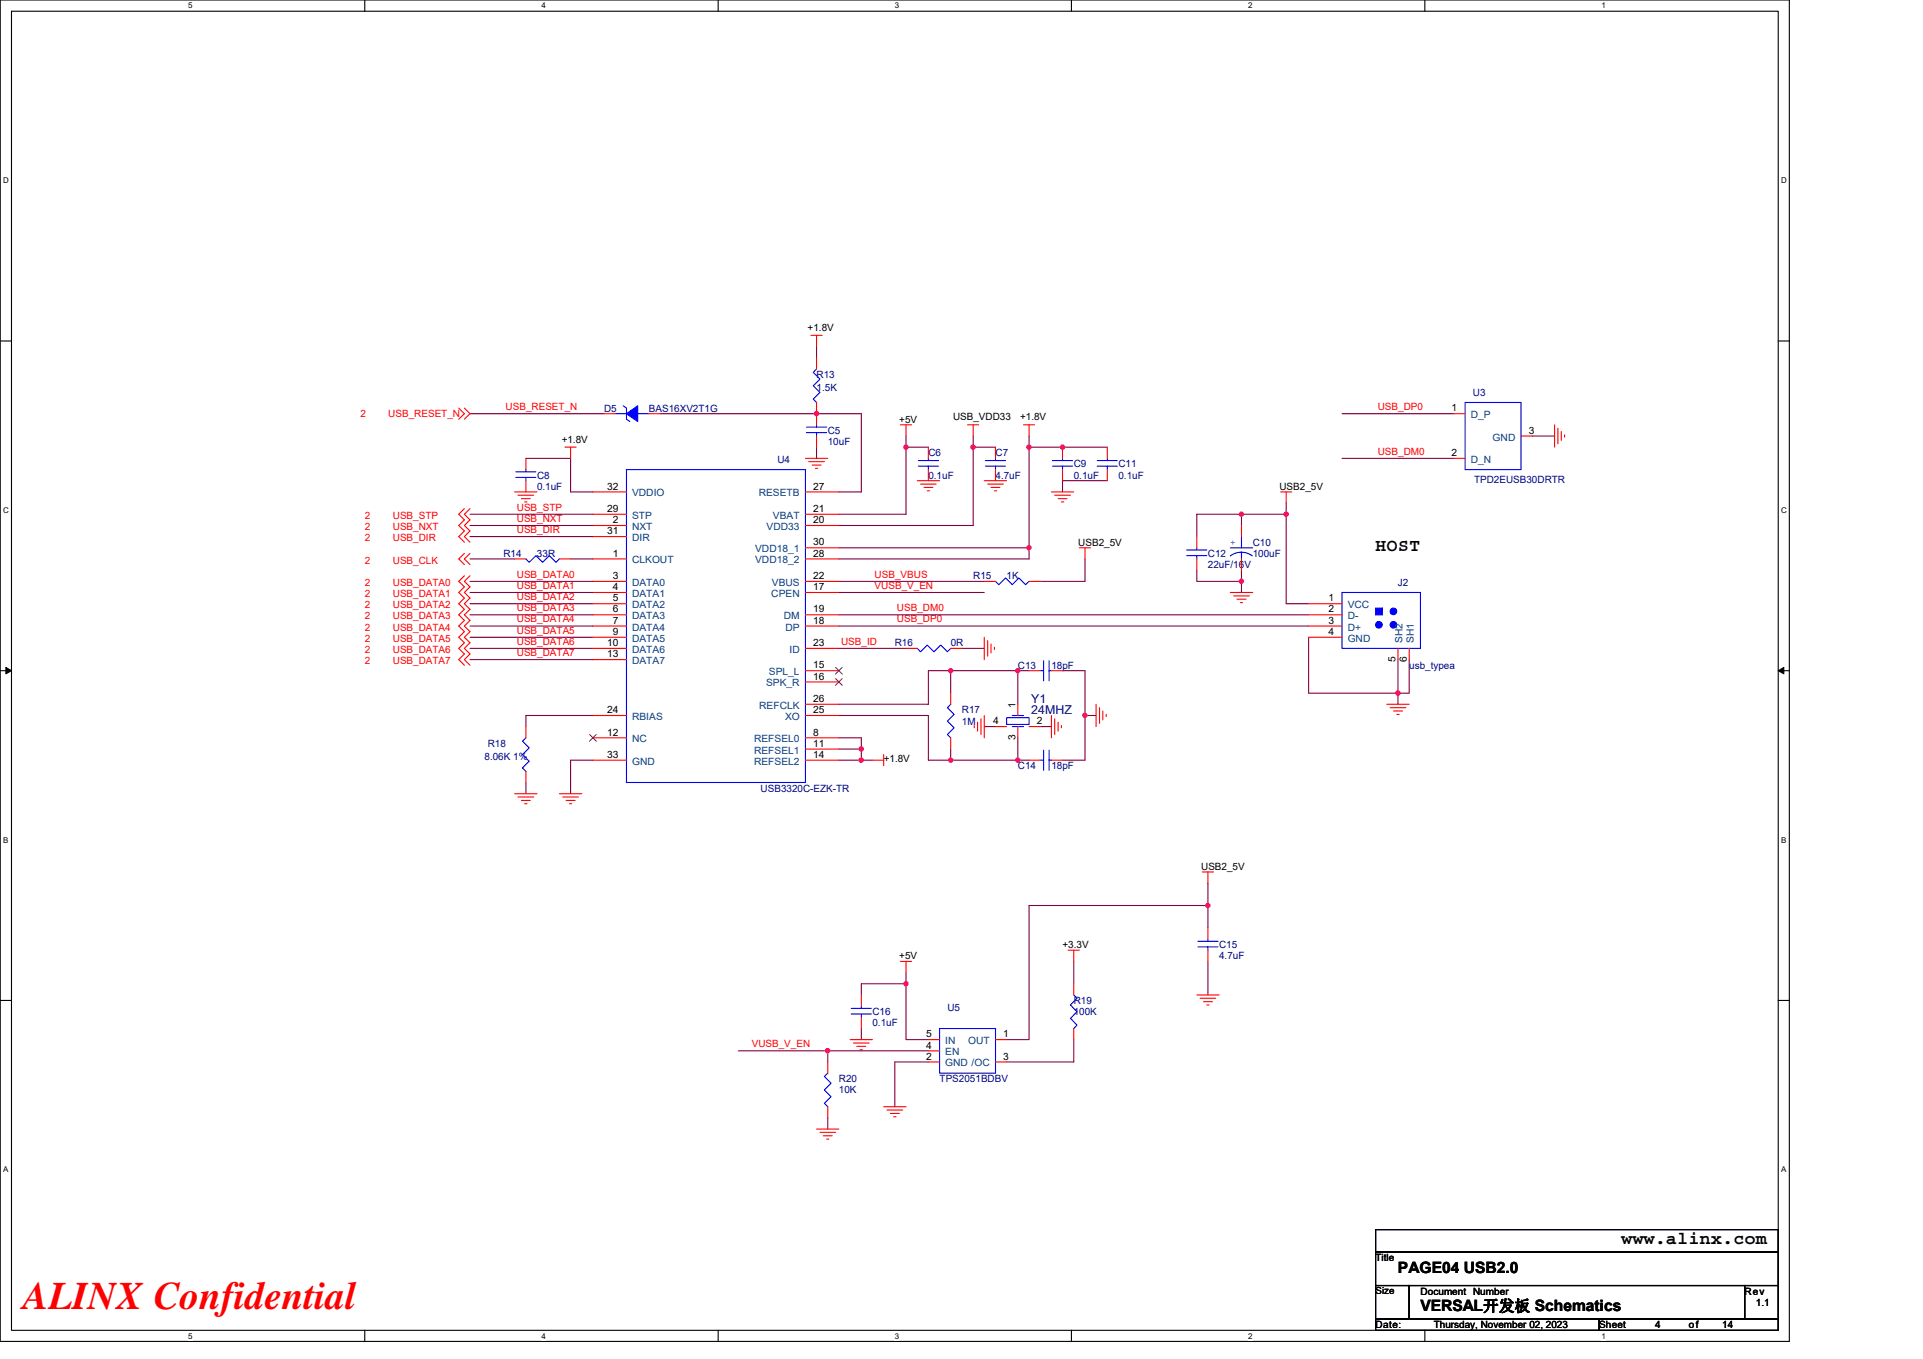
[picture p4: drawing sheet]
<svg xmlns="http://www.w3.org/2000/svg" width="297mm" height="210mm" viewBox="0 0 297 210" stroke-linecap="round" stroke-linejoin="round" font-family="sans-serif">
<path d="M0 0h276.4v207.3h-276.4zM1.8 1.7h272.9v203.8h-272.9z" fill="none" stroke="#000" stroke-width=".17"/>
<g fill="#fff">
<path d="M29.1 .2h.6v1.4h-.6z"/>
<path d="M29.1 205.7h.6v1.4h-.6z"/>
</g>
<path d="M56.3 0v1.7M56.3 205.5v1.8" fill="none" stroke="#000" stroke-width=".17"/>
<g fill="#fff">
<path d="M83.6 .2h.7v1.4h-.7z"/>
<path d="M83.6 205.7h.7v1.4h-.7z"/>
</g>
<path d="M110.9 0v1.7M110.9 205.5v1.8" fill="none" stroke="#000" stroke-width=".17"/>
<g fill="#fff">
<path d="M138.2 .2h.7v1.4h-.7z"/>
<path d="M138.2 205.7h.7v1.4h-.7z"/>
</g>
<path d="M165.5 0v1.7M165.5 205.5v1.8" fill="none" stroke="#000" stroke-width=".17"/>
<g fill="#fff">
<path d="M192.8 .2h.6v1.4h-.6z"/>
<path d="M192.8 205.7h.6v1.4h-.6z"/>
</g>
<path d="M220.1 0v1.7M220.1 205.5v1.8" fill="none" stroke="#000" stroke-width=".17"/>
<g fill="#fff">
<path d="M247.4 .2h.6v1.4h-.6z"/>
<path d="M247.4 205.7h.6v1.4h-.6z"/>
<path d="M.5 27.2h.8v1.4h-.8z"/>
<path d="M275.1 27.2h.9v1.4h-.9z"/>
<path d="M.5 78.1h.8v1.4h-.8z"/>
<path d="M275.1 78.1h.9v1.4h-.9z"/>
</g>
<path d="M0 52.7h1.8M274.7 52.7h1.7" fill="none" stroke="#000" stroke-width=".17"/>
<g fill="#fff">
<path d="M.5 129.1h.8v1.4h-.8z"/>
<path d="M275.1 129.1h.8v1.4h-.8z"/>
</g>
<path d="M0 103.6h1.8M274.7 103.6h1.7" fill="none" stroke="#000" stroke-width=".17"/>
<path d="M.9 103.1l.9 .5-.9 .5zM274.7 103.6l.8-.5v1z" fill="#000" stroke="#000" stroke-width=".15"/>
<g fill="#fff">
<path d="M.5 180h.8v1.4h-.8z"/>
<path d="M275.1 180h.8v1.4h-.8z"/>
</g>
<path d="M0 154.6h1.8M274.7 154.6h1.7M212.5 190h62.2v3.5h-62.2zM212.5 193.5h62.2v5.1h-62.2zM212.5 198.6h5.2v5.2h-5.2zM217.7 198.6h51.8v5.2h-51.8zM269.5 198.6h5.2v5.2h-5.2zM212.5 203.8h34.5v1.7h-34.5zM247 203.8h27.7v1.7h-27.7z" fill="none" stroke="#000" stroke-width=".17"/>
<g fill="none" stroke="#800040" stroke-width=".17">
<path d="M126.1 53.6v1.7M72.6 79.5h19M72.6 63.9h20.7M81.2 70.8h6.9v5.2h3.5M102 63.9h31.1v12.1h-3.5M126.1 69.1v1.7M140 67.4v1.7h3.4M140 69.1v10.4h-10.4M150.3 67.4v1.7h3.5M150.3 69.1v12.1h-20.7M159 69.1h12M159 69.1v15.5"/>
<path d="M159 67.4v1.7M171 74.3h-6.9v1.7M191.8 79.5v1.7M191.8 79.5h6.9M191.8 79.5h-6.9v3.4M198.7 77.7v1.8M198.7 79.5v13.8h3.4M207.3 63.9h17.3M207.3 70.8h17.3M236.7 67.4h3.4M72.6 89.8h19M72.6 91.5h19"/>
<path d="M72.6 95h19M72.6 96.7h19M72.6 98.5h19M72.6 82.9h19M72.6 93.3h19M72.6 81.2h19M72.6 86.4h6.9M88.1 86.4h3.5M129.6 96.7h72.5M129.6 95h72.5M129.6 84.6h29.4M129.6 89.8h22.4"/>
<path d="M129.6 91.5h22.4M159 84.6v1.8h-29.4M167.6 86.4v3.4h-6.9M184.9 88.1v1.7h6.9v-1.7M191.8 89.8v1.7M202.1 98.5v8.6h15.6v-5.2M72.6 100.2h19M72.6 101.9h19M91.6 117.5h-3.5v5.1M91.6 110.6h-10.4v1.7M129.6 110.6h13.8v6.9h3.5M129.6 100.2h10.4"/>
<path d="M129.6 117.5h3.5M129.6 115.7h3.5M129.6 114h3.5v1.7M133.1 117.5h1.7M133.1 115.7v1.8M146.9 117.5h10.3M146.9 103.6h10.3M146.9 103.6h-3.5v5.2h-13.8M146.9 103.6v3.5M146.9 115.7v1.8M148.6 100.2h3.4M152 112.3h1.8"/>
<path d="M157.2 117.5h1.8M157.2 103.6h1.8M157.2 114v3.5M157.2 103.6v5.2M160.7 112.3h1.7M164.1 103.6h3.5v7M167.6 110.6h1.7M167.6 110.6v6.9h-3.5M215.9 101.9v6.9M81.2 120.9v1.7M186.6 136.5v3.4M186.6 139.9v3.5"/>
<path d="M186.6 139.9h-27.6v20.7h-3.5M133.1 153.7v-1.7h6.9v8.6h3.4M133.1 158.9v1.7M140 150.3v1.7M165.9 148.5v3.5M186.6 148.5v5.2M114 162.4h13.9v1.7M127.9 172.7v1.8M127.9 162.4h15.5M143.4 164.1h-5.2v6.9M165.9 160.6v3.5h-10.4"/>
</g>
<g fill="#f0f" stroke="#f0f" stroke-width=".17">
<circle cx="164.1" cy="69.1" r=".34"/>
<circle cx="139.9" cy="69.1" r=".34"/>
<circle cx="133" cy="115.7" r=".34"/>
<circle cx="133" cy="117.5" r=".34"/>
<circle cx="158.9" cy="84.6" r=".34"/>
<circle cx="158.9" cy="69.1" r=".34"/>
<circle cx="150.3" cy="69.1" r=".34"/>
<circle cx="126.1" cy="63.9" r=".34"/>
<circle cx="215.9" cy="107.1" r=".34"/>
<circle cx="157.2" cy="103.6" r=".34"/>
<circle cx="157.2" cy="117.5" r=".34"/>
<circle cx="146.9" cy="103.6" r=".34"/>
<circle cx="146.9" cy="117.5" r=".34"/>
<circle cx="167.6" cy="110.5" r=".34"/>
<circle cx="198.7" cy="79.4" r=".33"/>
<circle cx="191.7" cy="89.8" r=".34"/>
<circle cx="191.8" cy="79.4" r=".33"/>
<circle cx="139.9" cy="152" r=".34"/>
<circle cx="186.6" cy="139.9" r=".33"/>
<circle cx="127.8" cy="162.3" r=".34"/>
</g>
<g fill="none" stroke="#f00" stroke-width=".17">
<path d="M125.3 51.8h1.7M126.1 51.8v1.8M126.1 55.3v1.7M70.9 63.1l.8 .8-.8 .9M71.7 63.1l.9 .8-.9 .9M71.7 78.6l-.8 .9 .8 .8-.8 .9 .8 .8-.8 .9 .8 .9M72.6 78.6l-.9 .9 .9 .8-.9 .9 .9 .8-.9 .9 .9 .9M79.5 76h3.4M80 76.5h2.4M80.5 77h1.4M81 77.6h.4M81.2 70.8v1.8"/>
<path d="M81.2 74.3v1.7M87.3 69.1h1.7M88.1 69.1v1.7M91.6 79.5h5.2M91.6 76h5.2M93.3 63.9h1.7M100.2 63.9h1.8M124.4 70.8h3.5M124.4 76h5.2M124.4 79.5h5.2M124.9 71.3h2.4M125.5 71.9h1.3"/>
<path d="M126 72.4h.3M126.1 62.2v3.4M126.1 67.4v1.7M139.1 65.6h1.7M140 65.6v1.8M141.7 74.3h3.4M142.2 74.8h2.4M142.7 75.3h1.4M143.2 75.8h.4M143.4 69.1v1.7M143.4 72.6v1.7M149.5 65.6h1.7"/>
<path d="M150.3 65.6v1.8M152 74.3h3.5M152.6 74.8h2.4M153.1 75.3h1.3M153.6 75.8h.3M153.8 69.1v1.7M153.8 72.6v1.7M158.1 65.6h1.7M159 65.6v1.8M162.4 76h3.5M162.9 76.5h2.5M163.4 77h1.4"/>
<path d="M164 77.6h.3M164.1 69.1v1.7M164.1 72.6v1.7M171 69.1v1.7M171 72.6v1.7M197.8 76h1.7M198.7 76v1.7M224.6 63.9h1.7M224.6 70.8h1.7M234.9 67.4h1.8M240.1 65.6v3.5M240.6 66.2v2.4"/>
<path d="M241.2 66.7v1.4M241.7 67.2v.3M71.7 85.5l-.8 .9 .8 .8M71.7 89l-.8 .8 .8 .9-.8 .8 .8 .9-.8 .9 .8 .8-.8 .9 .8 .9-.8 .8 .8 .9-.8 .9 .8 .8-.8 .9 .8 .8-.8 .9 .8 .9M72.6 85.5l-.9 .9 .9 .8M72.6 89l-.9 .8 .9 .9-.9 .8 .9 .9-.9 .9 .9 .8-.9 .9 .9 .9-.9 .8 .9 .9-.9 .9 .9 .8-.9 .9 .9 .8-.9 .9 .9 .9M79.5 86.4h1.7M86.4 86.4h1.7M91.6 86.4h5.2M91.6 89.8h5.2M91.6 91.5h5.2M91.6 93.3h5.2"/>
<path d="M91.6 95h5.2M91.6 96.7h5.2M91.6 98.5h5.2M91.6 82.9h5.2M91.6 81.2h5.2M124.4 81.2h5.2M124.4 86.4h5.2M124.4 84.6h5.2M124.4 91.5h5.2M124.4 89.8h5.2M124.4 96.7h5.2M124.4 95h5.2"/>
<path d="M152 89.8h1.8M152 98.5v3.4M152.6 99v2.4M153.1 99.5v1.4M159 89.8h1.7M166.7 84.6h1.7M167.6 84.6v1.8M184.9 82.9v1.7M184.9 86.4v1.7M190 91.5h3.5M190.6 92.1h2.4M191.1 92.6h1.4"/>
<path d="M191.6 93.1h.3M191.8 81.2v1.7M191.8 86.4v1.7M202.1 93.3h5.2M202.1 95h5.2M202.1 96.7h5.2M202.1 98.5h5.2M81.2 119.2v1.7M81.2 112.3v1.7M91.6 117.5h5.2M91.6 114h5.2M91.6 100.2h5.2"/>
<path d="M91.6 101.9h5.2M91.6 110.6h5.2M124.4 100.2h5.2M124.4 115.7h5.2M124.4 117.5h5.2M124.4 108.8h5.2M124.4 114h5.2M124.4 103.6h5.2M124.4 105.4h5.2M124.4 110.6h5.2M134.8 117.5h1.7M136.5 116.6v1.7"/>
<path d="M140 100.2h1.7M146.9 100.2h1.7M146.9 114v1.7M146.9 107.1v1.7M150.5 112.1v.4M151 111.6v1.4M151.5 111.1v2.4M152 110.6v3.4M153.6 100v.4M153.8 112.3h1.7M157.2 108.8v1.8M157.2 112.3v1.7"/>
<path d="M159 103.6h1.7M159 117.5h1.7M159 112.3h1.7M162.4 110.6v3.4M162.4 103.6h1.7M162.4 117.5h1.7M162.9 111.1v2.4M163.4 111.6v1.4M164 112.1v.4M169.3 108.8v3.5M169.8 109.3v2.5M170.3 109.9v1.3"/>
<path d="M170.9 110.4v.3M214.2 108.8h3.5M214.7 109.3h2.5M215.3 109.9h1.3M215.8 110.4h.3M215.9 100.2v1.7M217.7 100.2v1.7M79.5 122.6h3.4M80 123.1h2.4M80.5 123.7h1.4M81 124.2h.4M86.4 122.6h3.5"/>
<path d="M86.9 123.1h2.4M87.4 123.7h1.4M88 124.2h.3M185.7 134.7h1.7M186.6 134.7v1.8M133.1 153.7v1.7M133.1 157.2v1.7M139.1 148.5h1.7M140 148.5v1.8M165 146.8h1.7M165.9 146.8v1.7M165.9 152v1.7"/>
<path d="M165.9 158.9v1.7M184.9 153.7h3.4M185.4 154.2h2.4M185.9 154.8h1.4M186.4 155.3h.3M186.6 143.4v1.7M186.6 146.8v1.7M126.1 174.5h3.5M126.7 175h2.4M127.2 175.5h1.3M127.7 176h.3M127.9 171v1.7"/>
<path d="M127.9 164.1v1.7M131.3 160.6h3.5M131.8 161.2h2.5M132.4 161.7h1.3M132.9 162.2h.3M136.5 171h3.5M137 171.5h2.4M137.5 172h1.4M138 172.6h.4M143.4 160.6h1.7M143.4 162.4h1.7M143.4 164.1h1.7"/>
<path d="M153.8 164.1h1.7M153.8 160.6h1.7"/>
</g>
<g fill="none" stroke="#00f" stroke-width=".17">
<path d="M126.1 57l-.5 .5 1.1 1.1-1.1 1 1.1 1-1.1 1.1 .5 .5M79.7 73.8h3.1M79.7 72.9h3.1M81.2 72.6v.3M81.2 73.8v.5M95 63.9h1.8M96.3 62.7l.5 .4v1.7l.5 .3M96.8 72.6h27.6v48.3h-27.6zM98.5 63.9h1.7M124.6 66.8h3.1M124.6 66h3.1M126.1 65.6v.4"/>
<path d="M126.1 66.8v.6M141.9 72h3.1M141.9 71.2h3.1M143.4 70.8v.4M143.4 72v.6M152.2 72h3.1M152.2 71.2h3.1M153.8 70.8v.4M153.8 72v.6M162.6 72h3.1M162.6 71.2h3.1M164.1 70.8v.4"/>
<path d="M164.1 72v.6M169.5 72h3.1M169.5 71.2h3.1M171 70.8v.4M171 72v.6M226.3 62.2h8.6v10.4h-8.6zM81.2 86.4l.5 .5 1.1-1 1 1 1.1-1 1 1 .5-.5M153.8 89.8l.5 .5 1-1 1.1 1 1-1 1 1 .6-.5M183.3 85.9h3.1M183.3 85h3.1M184.9 84.6v.4M184.9 85.9v.5"/>
<path d="M190 84.6h3.5M191.8 85.3v1.1M191.8 82.9v1.7M193.4 85.9a2.79 2.79 0 0 0-3.3 0M207.3 91.5h12.1v8.7h-12.1zM81.2 114l-.5 .5 1 1-1 1.1 1 1-1 1.1 .5 .5M141.7 100.2l.5 .5 1-1 1.1 1 1-1 1 1 .6-.5M146.9 108.8l-.6 .5 1.1 1.1-1.1 1 1.1 1.1-1.1 1 .6 .5M155.5 110.9h3.5v1h-3.5zM156.4 110.6h1.7M156.4 112.3h1.7M157.2 112.3h.1"/>
<path d="M157.2 110.6h.1M160.7 103.6h.5M160.7 117.5h.5M161.2 102.1v3.1M161.2 115.9v3.1M162 102.1v3.1M162 115.9v3.1M162 103.6h.4M162 117.5h.4M131.5 156.7h3.1M131.5 155.8h3.1M133.1 155.4v.4"/>
<path d="M133.1 156.7v.5M145.1 158.9h8.7v6.9h-8.7zM165.9 153.7l.5 .5-1 1.1 1 1-1 1.1 1 1-.5 .5M185 146.3h3.1M185 145.4h3.1M186.6 145.1v.3M186.6 146.3v.5M127.9 165.8l-.6 .5 1.1 1.1-1.1 1 1.1 1-1.1 1.1 .6 .5"/>
</g>
<g fill="#00f" stroke="#00f" stroke-width=".17">
<path d="M212.5 94v1h1v-1z" fill-rule="evenodd"/>
<path d="M96.8 63.9l1.7-1.2v2.4z" fill-rule="evenodd"/>
<circle cx="215.2" cy="94.5" r=".51"/>
<circle cx="215.2" cy="96.5" r=".51"/>
<circle cx="213" cy="96.5" r=".51"/>
</g>
<path d="M91.1 113.5l1 1M92.1 113.5l-1 1M129.1 103.1l1 1.1M129.1 104.9l1 1M130.1 103.1l-1.1 1.1M130.1 104.9l-1.1 1" fill="none" stroke="#804000" stroke-width=".15"/>
<text font-size="6" fill="#f00" x="3.5" y="202.3">ALINX Confidential</text>
<g font-size="2.8">
<text x="212.5" y="85.2">HOST</text>
<text x="250.5" y="192.3">www.alinx.com</text>
</g>
<g font-size="2.4">
<text x="215.9" y="196.7">PAGE04 USB2.0</text>
<text x="219.4" y="202.6">VERSAL开发板 Schematics</text>
</g>
<g font-size="1.9" fill="#000080">
<text x="159.3" y="108.6">Y1</text>
<text x="159.3" y="110.3">24MHZ</text>
</g>
<g font-size="1.5">
<text x="124.8" y="51.1">+1.8V</text>
<text x="138.9" y="65.3">+5V</text>
<text x="147.2" y="65">USB_VDD33</text>
<text x="157.6" y="65">+1.8V</text>
<text x="224.2" y="63.6">1</text>
<text x="86.8" y="68.4">+1.8V</text>
<text x="224.2" y="70.5">2</text>
<text x="236.2" y="67">3</text>
<text x="93.8" y="75.6">32</text>
<text x="125.6" y="75.6">27</text>
<text x="197.6" y="75.7">USB2_5V</text>
<text x="93.8" y="82.6">31</text>
<text x="93.8" y="79.1">29</text>
<text x="94.7" y="80.8">2</text>
<text x="125.6" y="80.8">20</text>
<text x="125.6" y="79.1">21</text>
<text x="94.7" y="86">1</text>
<text x="94.7" y="89.5">3</text>
<text x="125.6" y="86">28</text>
<text x="125.6" y="84.3">30</text>
<text x="125.6" y="89.5">22</text>
<text x="166.6" y="84.3">USB2_5V</text>
<text x="94.7" y="91.2">4</text>
<text x="94.7" y="92.9">5</text>
<text x="94.7" y="94.6">6</text>
<text x="125.6" y="91.2">17</text>
<text x="125.6" y="94.6">19</text>
<text x="205.2" y="92.9">1</text>
<text x="205.2" y="94.6">2</text>
<text x="93.8" y="99.8">10</text>
<text x="93.8" y="101.6">13</text>
<text x="94.7" y="96.4">7</text>
<text x="94.7" y="98.1">9</text>
<text x="125.6" y="96.4">18</text>
<text x="125.6" y="99.8">23</text>
<text x="205.2" y="96.4">3</text>
<text x="205.2" y="98.1">4</text>
<text x="125.6" y="105">16</text>
<text x="125.6" y="103.3">15</text>
<text x="215.6" y="102.3" transform="rotate(-90 215.6 102.3)">5</text>
<text x="217.3" y="102.3" transform="rotate(-90 217.3 102.3)">6</text>
<text x="93.8" y="113.6">12</text>
<text x="93.8" y="110.2">24</text>
<text x="125.6" y="108.5">26</text>
<text x="125.6" y="113.6">8</text>
<text x="125.6" y="110.2">25</text>
<text x="153.4" y="111.9">4</text>
<text x="156.9" y="109.3" transform="rotate(-90 156.9 109.3)">1</text>
<text x="160.2" y="111.9">2</text>
<text x="93.8" y="117.1">33</text>
<text x="125.6" y="115.4">11</text>
<text x="125.6" y="117.1">14</text>
<text x="136.5" y="117.8">+1.8V</text>
<text x="156.9" y="114.4" transform="rotate(-90 156.9 114.4)">3</text>
<text x="185.5" y="134.4">USB2_5V</text>
<text x="138.9" y="148.2">+5V</text>
<text x="164.1" y="146.5">+3.3V</text>
<text x="143" y="160.3">5</text>
<text x="155" y="160.3">1</text>
<text x="143" y="162">4</text>
<text x="143" y="163.7">2</text>
<text x="155" y="163.7">3</text>
<text x="212.5" y="194.9">Title</text>
<text x="212.5" y="200">Size</text>
<text x="219.4" y="200">Document Number</text>
<text x="269.5" y="200">Rev</text>
<text x="271.2" y="201.8">1.1</text>
<text x="212.5" y="205.2">Date:</text>
<text x="221.5" y="205.2">Thursday, November 02, 2023</text>
<text x="247" y="205.2">Sheet</text>
<text x="255.7" y="205.2">4</text>
<text x="260.9" y="205.2">of</text>
<text x="266" y="205.2">14</text>
</g>
<g font-size="1.5" fill="#000080">
<text x="126.1" y="58.4">R13</text>
<text x="93.3" y="63.6">D5</text>
<text x="100.2" y="63.6">BAS16XV2T1G</text>
<text x="126.1" y="60.5">1.5K</text>
<text x="227.5" y="61.2">U3</text>
<text x="120.1" y="71.5">U4</text>
<text x="127.9" y="67">C5</text>
<text x="127.9" y="68.8">10uF</text>
<text x="143.4" y="70.5">C6</text>
<text x="153.8" y="70.5">C7</text>
<text x="82.9" y="74">C8</text>
<text x="82.9" y="75.7">0.1uF</text>
<text x="143.4" y="74">0.1uF</text>
<text x="153.8" y="74">4.7uF</text>
<text x="165.9" y="72.2">C9</text>
<text x="165.9" y="74">0.1uF</text>
<text x="172.8" y="72.2">C11</text>
<text x="172.8" y="74">0.1uF</text>
<text x="227.7" y="74.6">TPD2EUSB30DRTR</text>
<text x="77.8" y="86">R14</text>
<text x="82.9" y="86">33R</text>
<text x="150.3" y="89.5">R15</text>
<text x="155.5" y="89.5">1K</text>
<text x="186.6" y="86">C12</text>
<text x="186.6" y="87.8">22uF/16V</text>
<text x="193.5" y="84.3">C10</text>
<text x="193.5" y="86">100uF</text>
<text x="215.9" y="90.5">J2</text>
<text x="138.2" y="99.9">R16</text>
<text x="146.9" y="99.9">0R</text>
<text x="157.2" y="103.3">C13</text>
<text x="162.4" y="103.3">18pF</text>
<text x="217.7" y="103.3">usb_typea</text>
<text x="148.6" y="110.2">R17</text>
<text x="148.6" y="112">1M</text>
<text x="74.8" y="117.5">8.06K 1%</text>
<text x="75.3" y="115.4">R18</text>
<text x="157.2" y="118.9">C14</text>
<text x="162.4" y="118.9">18pF</text>
<text x="117.5" y="122.3">USB3320C-EZK-TR</text>
<text x="188.3" y="146.5">C15</text>
<text x="188.3" y="148.2">4.7uF</text>
<text x="165.9" y="155.1">R19</text>
<text x="134.8" y="156.8">C16</text>
<text x="134.8" y="158.6">0.1uF</text>
<text x="146.3" y="156.2">U5</text>
<text x="165.9" y="156.8">100K</text>
<text x="129.6" y="167.2">R20</text>
<text x="145.1" y="167.2">TPS2051BDBV</text>
<text x="129.6" y="169">10K</text>
</g>
<g font-size="1.5" fill="#f00">
<text x="55.7" y="64.5">2</text>
<text x="60" y="64.5">USB_RESET_N</text>
<text x="78.1" y="63.4">USB_RESET_N</text>
<text x="212.8" y="63.4">USB_DP0</text>
<text x="212.8" y="70.3">USB_DM0</text>
<text x="56.4" y="83.6">2</text>
<text x="56.4" y="81.9">2</text>
<text x="56.4" y="80.2">2</text>
<text x="60.7" y="83.6">USB_DIR</text>
<text x="60.7" y="81.9">USB_NXT</text>
<text x="60.7" y="80.2">USB_STP</text>
<text x="79.8" y="80.6">USB_NXT</text>
<text x="79.8" y="82.4">USB_DIR</text>
<text x="79.8" y="78.9">USB_STP</text>
<text x="56.4" y="87.1">2</text>
<text x="60.7" y="87.1">USB_CLK</text>
<text x="79.8" y="89.3">USB_DATA0</text>
<text x="135.1" y="89.3">USB_VBUS</text>
<text x="56.4" y="94">2</text>
<text x="56.4" y="90.5">2</text>
<text x="56.4" y="92.3">2</text>
<text x="56.4" y="95.7">2</text>
<text x="60.7" y="94">USB_DATA2</text>
<text x="60.7" y="90.5">USB_DATA0</text>
<text x="60.7" y="92.3">USB_DATA1</text>
<text x="60.7" y="95.7">USB_DATA3</text>
<text x="79.8" y="91">USB_DATA1</text>
<text x="79.8" y="92.7">USB_DATA2</text>
<text x="79.8" y="94.4">USB_DATA3</text>
<text x="135.1" y="91">VUSB_V_EN</text>
<text x="138.6" y="94.4">USB_DM0</text>
<text x="56.4" y="97.4">2</text>
<text x="56.4" y="99.2">2</text>
<text x="56.4" y="100.9">2</text>
<text x="60.7" y="97.4">USB_DATA4</text>
<text x="60.7" y="99.2">USB_DATA5</text>
<text x="60.7" y="100.9">USB_DATA6</text>
<text x="79.8" y="96.2">USB_DATA4</text>
<text x="79.8" y="97.9">USB_DATA5</text>
<text x="79.8" y="99.6">USB_DATA6</text>
<text x="79.8" y="101.4">USB_DATA7</text>
<text x="129.9" y="99.6">USB_ID</text>
<text x="138.6" y="96.2">USB_DP0</text>
<text x="56.4" y="102.6">2</text>
<text x="60.7" y="102.6">USB_DATA7</text>
<text x="116.1" y="161.8">VUSB_V_EN</text>
</g>
<g font-size="1.5" fill="#004080">
<text x="227.2" y="64.6">D_P</text>
<text x="227.2" y="71.5">D_N</text>
<text x="230.6" y="68.1">GND</text>
<text x="97.6" y="76.7">VDDIO</text>
<text x="117.2" y="76.7">RESETB</text>
<text x="97.6" y="83.6">DIR</text>
<text x="97.6" y="81.9">NXT</text>
<text x="97.6" y="80.2">STP</text>
<text x="118.4" y="81.9">VDD33</text>
<text x="119.4" y="80.2">VBAT</text>
<text x="97.6" y="87.1">CLKOUT</text>
<text x="116.6" y="87.1">VDD18_2</text>
<text x="116.6" y="85.3">VDD18_1</text>
<text x="97.6" y="90.5">DATA0</text>
<text x="97.6" y="92.2">DATA1</text>
<text x="97.6" y="94">DATA2</text>
<text x="97.6" y="95.7">DATA3</text>
<text x="119.1" y="92.2">CPEN</text>
<text x="119.2" y="90.5">VBUS</text>
<text x="121.1" y="95.7">DM</text>
<text x="208.2" y="94">VCC</text>
<text x="208.2" y="95.7">D-</text>
<text x="97.6" y="97.4">DATA4</text>
<text x="97.6" y="99.2">DATA5</text>
<text x="97.6" y="100.9">DATA6</text>
<text x="121.3" y="97.4">DP</text>
<text x="122" y="100.9">ID</text>
<text x="208.2" y="97.4">D+</text>
<text x="208.2" y="99.2">GND</text>
<text x="216.7" y="99.3" transform="rotate(-90 216.7 99.3)">SH2</text>
<text x="218.4" y="99.3" transform="rotate(-90 218.4 99.3)">SH1</text>
<text x="97.6" y="102.6">DATA7</text>
<text x="118.3" y="106.1">SPK_R</text>
<text x="118.8" y="104.3">SPL_L</text>
<text x="97.6" y="111.3">RBIAS</text>
<text x="117.3" y="109.5">REFCLK</text>
<text x="121.3" y="111.3">XO</text>
<text x="97.6" y="118.2">GND</text>
<text x="97.6" y="114.7">NC</text>
<text x="116.5" y="116.4">REFSEL1</text>
<text x="116.5" y="118.2">REFSEL2</text>
<text x="116.5" y="114.7">REFSEL0</text>
<text x="146" y="161.3">IN</text>
<text x="149.6" y="161.3">OUT</text>
<text x="146" y="163.1">EN</text>
<text x="146" y="164.8">GND /OC</text>
</g>
<text font-size="1.4" fill="#00f" x="190" y="84.2">+</text>
<g font-size="1.2">
<text x="29.1" y="1.3">5</text>
<text x="83.6" y="1.3">4</text>
<text x="138.2" y="1.3">3</text>
<text x="192.8" y="1.3">2</text>
<text x="247.4" y="1.3">1</text>
<text x=".5" y="28.3">D</text>
<text x="275.1" y="28.3">D</text>
<text x=".5" y="79.2">C</text>
<text x="275.1" y="79.2">C</text>
<text x=".5" y="130.2">B</text>
<text x="275.1" y="130.2">B</text>
<text x=".5" y="181.1">A</text>
<text x="275.1" y="181.1">A</text>
<text x="29.1" y="206.8">5</text>
<text x="83.6" y="206.8">4</text>
<text x="138.2" y="206.8">3</text>
<text x="192.8" y="206.8">2</text>
<text x="247.4" y="206.8">1</text>
</g>
</svg>
